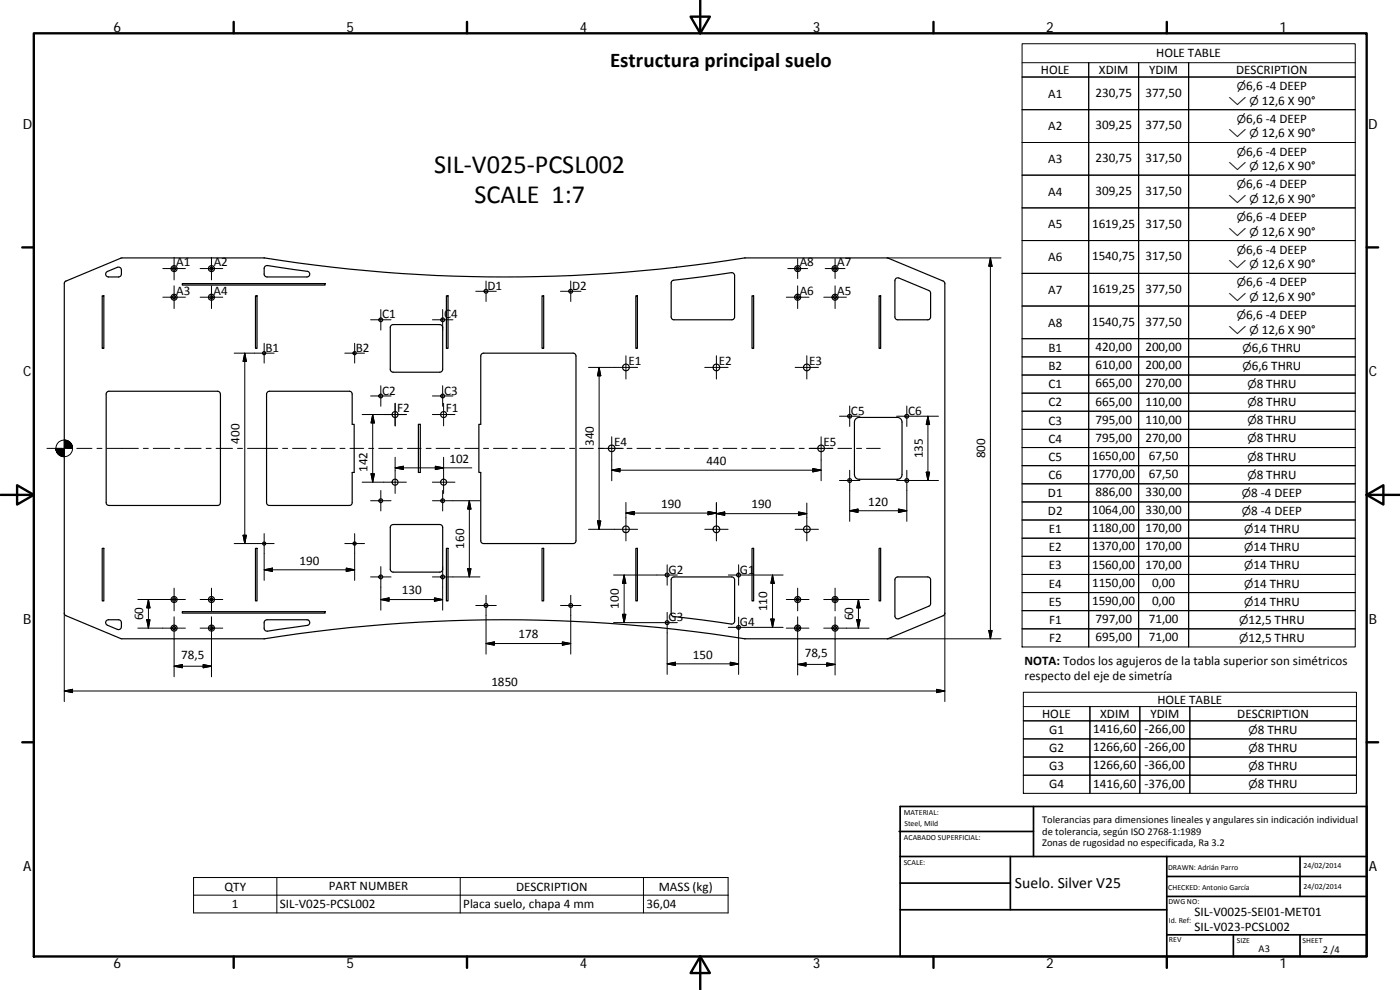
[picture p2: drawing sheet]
<svg xmlns="http://www.w3.org/2000/svg" width="420mm" height="297mm" viewBox="0 0 420 297" stroke-linecap="round" stroke-linejoin="round" font-family="sans-serif">
<g fill="none" stroke="#000" stroke-width=".36">
<path d="M79.5 79.9l.8-.2 11.9 1.7a.85 .85 0 0 1 .8 .9 .85 .85 0 0 1-.9 .8h-12.2l-.6-.6v-2zM19.6 84.4l17-7h42.8a457.3 457.3 0 0 0 144.1 0h42.8l16.9 7 .3 .3 .1 99.5-.5 .5-16.7 7h-42.9a457.3 457.3 0 0 0-144.1 0h-43l-16.6-7-.4-.4-.1-99.2zM30.7 88.8h.5v15.7h-.5zM32.1 81.6l3.1-1.4a.87 .87 0 0 1 1.2 .8v1.5l-.6 .6h-3.2a.86 .86 0 0 1-.8-.6 .86 .86 0 0 1 .3-.9zM54.7 85.1h42.9v.4h-42.9zM76.7 88.8h.4v15.7h-.4zM117.4 97.6l.6-.2h14l.6 .2 .3 .6v12.6l-.3 .6-.6 .3h-14l-.6-.3-.3-.6v-12.6zM134 88.8h.5v15.7h-.5zM162.7 88.8h.5v15.7h-.5zM190.8 88.8h.5v15.7h-.5zM201.6 84.3l.6-.2 17.3-2.3 .6 .2 .4 .7-.2 12.8-.7 .4h-17.8l-.4-.8v-10.2zM225.7 88.8h.5v15.7h-.5z"/>
<path d="M263.8 88.8h.5v15.7h-.5zM268.8 83.6l.5-.2h.5l9.3 4 .2 .5v7.2l-.4 .8h-9.5l-.7-.4-.1-11.3zM32.1 117.6l.6-.2h32.6l.6 .2 .3 .6v32.6l-.3 .6-.6 .3h-32.6l-.6-.3-.2-.6v-32.6zM80.3 117.6l.6-.2h24l.6 .2 .2 .6v9.1h.6v14.5h-.6v9l-.4 .8-24.4 .1-.8-.4-.1-33.1zM144.5 106.2l.6-.2h26.9l.4 .1 .4 .5 .1 55.6-.5 .8-27.3 .1-.7-.4-.1-20.9h-.6v-14.5h.6v-20.5zM125.6 127.3h.5v14.5h-.5zM256.8 125.7l1.1-.5h11.4a1.41 1.41 0 0 1 1.4 1.5v15.7a1.38 1.38 0 0 1-1.4 1.4h-11.4a1.41 1.41 0 0 1-1.5-1.4v-15.7zM117.4 157.6l.6-.2h14l.6 .2 .3 .6v12.6l-.3 .6-.6 .3h-14l-.6-.3-.3-.6v-12.6zM30.7 164.5h.5v15.8h-.5zM76.7 164.5h.4v15.8h-.4zM134 164.5h.5v15.8h-.5zM162.7 164.5h.5v15.8h-.5z"/>
<path d="M190.8 164.5h.5v15.8h-.5zM201.7 173.4l.6-.3 17.7 .1 .5 .7v12.5l-.3 .6-.7 .2-17.7-2.4-.4-.7v-10.2zM225.7 164.5h.5v15.8h-.5zM263.8 164.5h.5v15.8h-.5zM268.8 173.4l.6-.3h9l.6 .3 .3 .5v7.2l-.2 .6-9.3 3.9a.84 .84 0 0 1-1.2-.8v-10.9zM32 186.2l.6-.3 3.2 .1 .6 .6v1.4a.87 .87 0 0 1-1.2 .8l-3-1.2a.86 .86 0 0 1-.2-1.4zM54.7 183.5h42.9v.5h-42.9zM79.5 186.2l.6-.3h12a.85 .85 0 0 1 .9 .8 .85 .85 0 0 1-.8 .9l-12.1 1.8-.4-.1-.4-.6v-2.1z"/>
<circle cx="52.2" cy="80.6" r=".48"/>
<circle cx="52.2" cy="89.2" r=".9"/>
<circle cx="52.2" cy="89.2" r=".47"/>
<circle cx="52.2" cy="80.6" r=".91"/>
<circle cx="63.5" cy="80.6" r=".48"/>
<circle cx="63.5" cy="89.2" r=".89"/>
<circle cx="63.5" cy="89.2" r=".47"/>
<circle cx="63.5" cy="80.6" r=".9"/>
<circle cx="114.3" cy="96" r=".57"/>
<circle cx="132.9" cy="96" r=".57"/>
<circle cx="145.9" cy="87.4" r=".58"/>
<circle cx="171.3" cy="87.4" r=".58"/>
<circle cx="239.4" cy="80.6" r=".48"/>
<circle cx="239.4" cy="89.2" r=".89"/>
<circle cx="239.4" cy="89.2" r=".47"/>
<circle cx="239.4" cy="80.6" r=".9"/>
<circle cx="250.6" cy="89.2" r=".9"/>
<circle cx="250.6" cy="80.6" r=".48"/>
<circle cx="250.6" cy="80.6" r=".91"/>
<circle cx="250.6" cy="89.2" r=".47"/>
<circle cx="79.3" cy="106" r=".47"/>
<circle cx="106.4" cy="106" r=".47"/>
<circle cx="114.3" cy="118.8" r=".57"/>
<circle cx="132.9" cy="118.8" r=".57"/>
<circle cx="187.8" cy="110.3" r="1"/>
<circle cx="215" cy="110.3" r="1"/>
<circle cx="242.1" cy="110.3" r=".99"/>
<circle cx="118.6" cy="124.4" r=".9"/>
<circle cx="133.1" cy="124.4" r=".9"/>
<circle cx="183.6" cy="134.5" r="1"/>
<circle cx="246.4" cy="134.5" r="1"/>
<circle cx="255" cy="124.9" r=".57"/>
<circle cx="272.1" cy="124.9" r=".57"/>
<circle cx="114.3" cy="150.2" r=".56"/>
<circle cx="118.6" cy="144.7" r=".9"/>
<circle cx="132.8" cy="150.2" r=".56"/>
<circle cx="133.1" cy="144.7" r=".89"/>
<circle cx="187.9" cy="158.8" r="1"/>
<circle cx="215" cy="158.8" r="1.01"/>
<circle cx="242.1" cy="158.8" r="1"/>
<circle cx="255" cy="144.2" r=".57"/>
<circle cx="272.1" cy="144.2" r=".57"/>
<circle cx="52.2" cy="179.9" r=".47"/>
<circle cx="52.2" cy="179.9" r=".91"/>
<circle cx="63.5" cy="179.9" r=".47"/>
<circle cx="63.5" cy="179.9" r=".9"/>
<circle cx="79.3" cy="163.1" r=".47"/>
<circle cx="106.4" cy="163.1" r=".47"/>
<circle cx="114.3" cy="173.1" r=".57"/>
<circle cx="132.9" cy="173.1" r=".57"/>
<circle cx="200.2" cy="172.5" r=".57"/>
<circle cx="221.7" cy="172.5" r=".58"/>
<circle cx="239.4" cy="179.9" r=".47"/>
<circle cx="239.4" cy="179.9" r=".9"/>
<circle cx="250.6" cy="179.9" r=".91"/>
<circle cx="250.6" cy="179.9" r=".47"/>
<circle cx="52.2" cy="188.5" r=".48"/>
<circle cx="52.2" cy="188.5" r=".9"/>
<circle cx="63.5" cy="188.5" r=".47"/>
<circle cx="63.5" cy="188.5" r=".89"/>
<circle cx="145.9" cy="181.7" r=".58"/>
<circle cx="171.3" cy="181.7" r=".58"/>
<circle cx="200.2" cy="186.8" r=".57"/>
<circle cx="221.6" cy="188.2" r=".56"/>
<circle cx="239.4" cy="188.5" r=".48"/>
<circle cx="239.4" cy="188.5" r=".9"/>
<circle cx="250.6" cy="188.4" r=".9"/>
<circle cx="250.6" cy="188.5" r=".47"/>
</g>
<g fill="none" stroke="#000" stroke-width=".71">
<path d="M10.1 10h400.1v277h-400.1zM70.1 6.6v3.4M140.2 6.6v3.4M207.3 5h5.8l-2.9 5zM210.2 0v10M280.2 6.6v3.4M350.2 6.6v3.4M6.7 74.2h3.4M410.2 74.2h3.4M.2 148.5h9.9M5.1 145.6l5 2.9-5 2.9zM410.2 148.5l5-2.9v5.8z"/>
<path d="M410.2 148.5h9.9M6.7 222.7h3.4M410.2 222.7h3.4M70.1 287v3.4M140.2 287v3.4M210.2 287l2.9 5h-5.8zM210.2 287v10M280.2 287v3.4M350.2 287v3.4"/>
</g>
<g fill="none" stroke="#000" stroke-width=".51">
<path d="M269.8 249.5h40.4M270.1 257h140.1M270.1 242h140.1v45h-140.1zM303.2 257v16M310.2 242v15M350.2 257v30M390.2 257v12M270.1 273h80.1M270.1 265h33.1M350.2 269h60M350.2 263h60M350.2 280.5h60"/>
<path d="M370.2 280.5v6.5M390.2 280.5v6.5"/>
</g>
<g fill="none" stroke="#000" stroke-width=".3">
<path d="M306.7 18.8h20v4.3M306.7 13.1h100v181h-100zM341.7 18.8v175.3M406.7 18.8h-80v175.3v-5.4h-20h100h-50v-5.5M326.7 32.9v-9.8h-20h100h-50v-4.3v175.3M356.7 23.1v9.8h50h-100h20v9.9M356.7 32.9v9.9h50h-100h20v9.8M356.7 42.8v9.8h50h-100h20v9.8M356.7 52.6v9.8h50h-100h20v9.8M52.2 77.2v6.8M63.5 77.2v6.8M239.4 77.6v6"/>
<path d="M250.6 77.6v6M266.3 77.4h34.1M297.2 77.4v114.3M297.2 77.4l.5 2.5h-1zM356.7 62.4v9.8h50h-100h20v9.8M356.7 72.2v9.8h50h-100h20v9.8M48.9 80.6h6.7M48.9 89.2h6.7M52.2 85.8v6.8M60.1 80.6h6.8M60.1 89.2h6.8M63.5 85.8v6.8"/>
<path d="M111.2 95.9h6.2M114.3 92.9v6.1M129.8 95.9h6.1M132.9 92.9v6.1M142.8 87.4h6.1M145.9 84.3v6.2M168.2 87.4h6.2M171.3 84.3v6.2M236 89.2h6.8M236.4 80.6h6M239.4 85.8v6.8M247.2 89.2h6.8"/>
<path d="M247.6 80.6h6M250.6 85.8v6.8M356.7 82v9.8h50h-100h20v9.8M356.7 91.8v9.8h50h-100h20v5.5M70.3 106h12M73.5 106v57.1M73.5 106l.4 2.5h-.9zM79.3 103v5.9M103.5 106h5.9M106.4 103v5.9M111.2 118.8h6.2M114.3 115.7v6.2"/>
<path d="M129.8 118.8h6.1M132.9 115.7v6.2M176.6 110.2h14.8M179.8 110.2v48.6M179.8 110.2l.5 2.6h-1zM187.8 106.7v7M211.5 110.2h7M215 106.7v7M238.6 110.2h7M242.1 106.7v7M356.7 101.6v5.5h50h-100h20v5.4M356.7 107.1v5.4h50h-100h20v5.5"/>
<path d="M356.7 112.5v5.5h50h-100h20v5.4M356.7 118v5.4h50h-100h20v5.4M14.1 134.5h4.5M20.1 134.5h1.5M23.1 134.5h4.5M29.1 134.5h1.5M32.1 134.5h9.4M43 134.5h1.5M46 134.5h4.9M52.4 134.5h1.5M55.4 134.5h5M61.9 134.5h1.5"/>
<path d="M64.9 134.5h4.9M71.3 134.5h1.5M74.3 134.5h9M84.8 134.5h1.5M87.8 134.5h4.1M93.4 134.5h1.5M96.4 134.5h4.2M102 134.5h1.5M105 134.5h4.1M108.7 124.4h13.3M110.6 134.5h1.6M111.9 124.4v20.3"/>
<path d="M111.9 124.4l.5 2.5h-1.1zM113.7 134.5h4.1M118.6 137.2v10.9M118.6 121v6.8M119.3 134.5h1.5M122.3 134.5h4.1M127.9 134.5h1.5M129.8 124.4h6.7M130.7 139.9l2.4 .5-2.4 .5zM130.9 134.5h4.1M133.1 137.2v10.9M133.1 121v6.8"/>
<path d="M136.5 134.5h1.5M139.5 134.5h4.1M145.1 134.5h1.5M148.1 134.5h4.1M153.7 134.5h1.5M156.7 134.5h4.1M162.3 134.5h1.5M165.3 134.5h4.1M171 134.5h1.5M174 134.5h4.1M179.6 134.5h7.5M183.6 131v13.3"/>
<path d="M188.2 134.5h1.5M191.2 134.5h4.1M196.8 134.5h1.5M199.8 134.5h4.1M205.4 134.5h1.5M208.4 134.5h4.1M214 134.5h1.5M217 134.5h4.1M222.6 134.5h1.5M225.6 134.5h4.1M231.2 134.5h1.5M234.2 134.5h4.1"/>
<path d="M239.8 134.5h1.6M242.8 134.5h7.1M246.4 131v13.3M251.4 134.5h4.2M251.9 124.9h6.2M255 121.8v6.2M257.1 134.5h1.5M260.1 134.5h4.1M272.1 121.8v6.2M278.5 124.9v19.3M278.5 124.9l.5 2.5h-1zM281.7 124.9h-12.6"/>
<path d="M356.7 123.4v5.4h50h-100h20v5.5M356.7 128.8v5.5h50h-100h20v5.4M356.7 134.3v5.4h50h-100h20v5.5M356.7 139.7v5.5h50h-100h20v5.4M108.7 144.7h13.3M111.2 150.2h6.2M111.3 142.2h1.1l-.5 2.5zM114.3 147.2v6.1M118.6 140.4l2.5-.5v1zM129.8 144.7h6.7M129.8 150.2h14.2M132.9 147.2v6.1"/>
<path d="M140.9 150.2v22.9M140.9 150.2l.4 2.5h-1zM141.6 140.4h-23M176.6 158.8h14.8M179.3 156.3h1l-.5 2.5zM183.6 141.1l2.5-.5v1zM183.6 141.1h62.8M187.8 153.9l2.6-.4v1zM187.8 153.9h27.2M187.8 150.8v11.5M211.5 158.8h7M212.5 153.5l2.5 .4-2.5 .6z"/>
<path d="M215 150.8v11.5M215 154.1l2.5-.5v1zM215 154.1h27.1M238.6 158.8h7M239.6 153.6l2.5 .5-2.5 .5zM242.1 150.9v11.4M243.9 140.6l2.5 .5-2.5 .5zM251.9 144.2h6.2M255 153.2l2.5-.5v1.1zM255 153.2h17.1M255 141.1v15.3M269.6 152.7l2.5 .5-2.5 .6z"/>
<path d="M272.1 141.1v15.3M278 141.7h1l-.5 2.5zM281.7 144.2h-12.6M356.7 145.2v5.4h50h-100h20v5.4M356.7 150.6v5.4h50h-100h20v5.5M356.7 156v5.5h50h-100h20v5.4M41.4 179.9h14.2M44.5 179.9l.5 2.5h-1zM44.5 179.9v8.6M52.2 176.5v6.8M60.1 179.9h6.8M63.5 176.5v6.8"/>
<path d="M70.3 163.1h12M73 160.6h.9l-.4 2.5zM79.3 171l2.5-.5v1zM79.3 171h27.1M79.3 160.1v14M103.5 163.1h5.9M103.9 170.5l2.5 .5-2.5 .5zM106.4 160.1v14M111.2 173.1h6.2M114.3 179.9l2.5-.5v1zM114.3 179.9h18.6M114.3 170v13.1"/>
<path d="M129.8 173.1h14.2M130.4 179.4l2.5 .5-2.5 .5zM132.9 170v13.1M140.3 170.6h1l-.4 2.5zM145.9 178.6v17.7M171.3 178.6v17.7M184.1 172.5h19.2M187.3 172.5v14.3M187.3 172.5l.5 2.5h-1zM200.2 169.5v6.1M218.6 172.5h16.4M221.7 169.5v6.1"/>
<path d="M231.8 172.5v15.7M231.8 172.5l.6 2.5h-1.1zM236 179.9h6.8M239.4 176.5v6.8M250.6 176.5v6.8M257.6 179.9v8.6M257.6 179.9l.5 2.5h-1zM260.8 179.9h-13.6M356.7 161.5v5.4h50h-100h20v5.5M356.7 166.9v5.5h50h-100h20v5.4M356.7 172.4v5.4h50h-100h20v5.4M356.7 177.8v5.4h50h-100h20v5.5"/>
<path d="M19.3 184v26.5M41.4 188.5h14.2M44 185.9h1l-.5 2.6zM52.2 199.9l2.5-.5v1zM52.2 199.9h11.3M52.2 185.1v18M60.1 188.5h6.8M61 199.4l2.5 .5-2.5 .5zM63.5 185.1v18M142.8 181.7h6.1M145.9 193.1l2.4-.5v1zM145.9 193.1h25.4"/>
<path d="M168.2 181.7h6.2M168.8 192.6l2.5 .5-2.5 .5zM184.1 186.8h19.2M186.8 184.3h1l-.5 2.5zM200.2 183.7v18.7M200.2 199.2l2.5-.5v1zM200.2 199.2h21.5M218.6 188.2h16.4M219.2 198.7l2.5 .5-2.5 .5zM221.7 185.2v17.2M231.3 185.7h1.1l-.6 2.5zM236 188.5h6.8"/>
<path d="M239.4 199.3l2.5-.4v1zM239.4 199.3h11.2M239.4 185.1v17.4M248.1 198.9l2.5 .4-2.5 .6zM250.6 185.1v17.4M257.1 185.9h1l-.5 2.6zM260.8 188.5h-13.6M266.3 191.7h34.1M283.6 184v26.5M296.7 189.2h1l-.5 2.5zM19.3 207.3l2.5-.5v1zM19.3 207.3h264.3"/>
<path d="M281.1 206.8l2.5 .5-2.5 .5zM307.1 212h20v4.3M307.1 207.7h100v30.3h-100zM342.1 212v26M357.1 216.3v5.4h50h-100h20v5.4M407.1 212h-80v26v-5.4h-20h100h-50v-5.5M327.1 221.7v-5.4h-20h100h-50v-4.3v26M357.1 221.7v5.4h50h-100h20v5.5M58.1 263.3h160.4v10.6h-160.4zM58.1 268.6h160.4M83.1 263.3v10.6M138.1 263.3v10.6"/>
<path d="M193.1 263.3v10.6"/>
<circle cx="19.3" cy="134.5" r="2.5"/>
</g>
<g fill="#000" stroke="#000" stroke-width=".3">
<path d="M297.2 77.4l.5 2.5h-1zM73.5 106l.4 2.5h-.9zM179.8 110.2l.5 2.6h-1zM16.8 134.5l.1 .7zM16.8 134.5l.2 1.1zM16.8 134.5l.4 1.4zM16.8 134.5l.6 1.7zM16.8 134.5l.8 1.9zM16.8 134.5l1.1 2.1-.3-.2zM16.8 134.5l1.4 2.3-.3-.2zM16.8 134.5l1.8 2.4-.4-.1zM16.8 134.5l2.1 2.5-.3-.1z"/>
<path d="M16.8 134.5l2.5 2.5h-.4zM19.3 132l2.5 2.5h-2.5zM16.8 134.5h2.5v2.5zM21.7 133.8l.1 .7zM21.5 133.5l.3 1zM21.4 133.2l.4 1.3zM21.2 132.9l.6 1.6zM20.9 132.6l.9 1.9zM20.6 132.4l.3 .2 .9 1.9zM20.3 132.2l1.5 2.3zM20 132.1l.3 .1 1.5 2.3zM19.6 132.1h.4l1.8 2.4z"/>
<path d="M19.3 132l.3 .1 2.2 2.4zM111.9 124.4l.5 2.5h-1.1zM118.6 140.4l2.5-.5v1zM278.5 124.9l.5 2.5h-1zM111.3 142.2h1.1l-.5 2.5zM130.7 139.9l2.4 .5-2.4 .5zM140.9 150.2l.4 2.5h-1zM179.3 156.3h1l-.5 2.5zM183.6 141.1l2.5-.5v1zM187.8 153.9l2.6-.4v1zM212.5 153.5l2.5 .4-2.5 .6zM215 154.1l2.5-.5v1z"/>
<path d="M239.6 153.6l2.5 .5-2.5 .5zM243.9 140.6l2.5 .5-2.5 .5zM255 153.2l2.5-.5v1.1zM269.6 152.7l2.5 .5-2.5 .6zM278 141.7h1l-.5 2.5zM73 160.6h.9l-.4 2.5zM79.3 171l2.5-.5v1zM103.9 170.5l2.5 .5-2.5 .5zM114.3 179.9l2.5-.5v1zM140.3 170.6h1l-.4 2.5zM187.3 172.5l.5 2.5h-1zM231.8 172.5l.6 2.5h-1.1z"/>
<path d="M44 185.9h1l-.5 2.6zM44.5 179.9l.5 2.5h-1zM52.2 199.9l2.5-.5v1zM130.4 179.4l2.5 .5-2.5 .5zM145.9 193.1l2.4-.5v1zM168.8 192.6l2.5 .5-2.5 .5zM186.8 184.3h1l-.5 2.5zM200.2 199.2l2.5-.5v1zM219.2 198.7l2.5 .5-2.5 .5zM231.3 185.7h1.1l-.6 2.5zM239.4 199.3l2.5-.4v1zM248.1 198.9l2.5 .4-2.5 .6z"/>
<path d="M257.1 185.9h1l-.5 2.6zM257.6 179.9l.5 2.5h-1zM296.7 189.2h1l-.5 2.5zM19.3 207.3l2.5-.5v1zM61 199.4l2.5 .5-2.5 .5zM281.1 206.8l2.5 .5-2.5 .5z"/>
</g>
<g font-size="7.9">
<text x="130.3" y="51.8">SIL‐V025‐PCSL002</text>
<text x="142.4" y="60.8">SCALE 1:7</text>
</g>
<text font-size="6.3" x="183.1" y="20.2">Estructura principal suelo</text>
<text font-size="4.7" x="304.6" y="266.6">Suelo. Silver V25</text>
<g font-size="4.2">
<text x="34" y="9.6">6</text>
<text x="104" y="9.6">5</text>
<text x="174" y="9.6">4</text>
<text x="244" y="9.6">3</text>
<text x="314" y="9.6">2</text>
<text x="384" y="9.6">1</text>
<text x="6.8" y="38.7">D</text>
<text x="410.6" y="38.7">D</text>
<text x="7" y="112.9">C</text>
<text x="410.8" y="112.9">C</text>
<text x="7" y="187.1">B</text>
<text x="410.8" y="187.1">B</text>
<text x="7" y="261.3">A</text>
<text x="410.8" y="261.3">A</text>
<text x="34" y="290.4">6</text>
<text x="104" y="290.4">5</text>
<text x="174" y="290.4">4</text>
<text x="244" y="290.4">3</text>
<text x="314" y="290.4">2</text>
<text x="384" y="290.4">1</text>
</g>
<g font-size="3.9">
<text x="347" y="17.3">HOLE TABLE</text>
<text x="312.4" y="22.2">HOLE</text>
<text x="329.8" y="22.2">XDIM</text>
<text x="344.9" y="22.2">YDIM</text>
<text x="371" y="22.2">DESCRIPTION</text>
<text x="314.6" y="29.3">A1</text>
<text x="328.7" y="29">230,75</text>
<text x="343.7" y="29">377,50</text>
<text x="374" y="27.1">6,6 ‐4 DEEP</text>
<text x="378.7" y="31.4">12,6 X 90°</text>
<text x="314.6" y="39.1">A2</text>
<text x="328.7" y="38.8">309,25</text>
<text x="343.7" y="38.8">377,50</text>
<text x="374" y="36.9">6,6 ‐4 DEEP</text>
<text x="378.7" y="41.3">12,6 X 90°</text>
<text x="374" y="46.7">6,6 ‐4 DEEP</text>
<text x="314.6" y="48.9">A3</text>
<text x="328.7" y="48.6">230,75</text>
<text x="343.7" y="48.6">317,50</text>
<text x="378.7" y="51.1">12,6 X 90°</text>
<text x="314.6" y="58.7">A4</text>
<text x="328.7" y="58.5">309,25</text>
<text x="343.7" y="58.5">317,50</text>
<text x="374" y="56.5">6,6 ‐4 DEEP</text>
<text x="378.7" y="60.9">12,6 X 90°</text>
<text x="314.6" y="68.5">A5</text>
<text x="327.7" y="68.3">1619,25</text>
<text x="343.7" y="68.3">317,50</text>
<text x="374" y="66.3">6,6 ‐4 DEEP</text>
<text x="378.7" y="70.7">12,6 X 90°</text>
<text x="374" y="76.1">6,6 ‐4 DEEP</text>
<text x="52.9" y="79.9">A1</text>
<text x="64.1" y="79.9">A2</text>
<text x="240" y="79.9">A8</text>
<text x="251.2" y="79.9">A7</text>
<text x="314.6" y="78.4">A6</text>
<text x="327.7" y="78.1">1540,75</text>
<text x="343.7" y="78.1">317,50</text>
<text x="378.7" y="80.5">12,6 X 90°</text>
<text x="52.9" y="88.5">A3</text>
<text x="64.1" y="88.5">A4</text>
<text x="146.3" y="87">D1</text>
<text x="171.7" y="87">D2</text>
<text x="240" y="88.5">A6</text>
<text x="251.2" y="88.5">A5</text>
<text x="314.6" y="88.2">A7</text>
<text x="327.7" y="87.9">1619,25</text>
<text x="343.7" y="87.9">377,50</text>
<text x="374" y="85.9">6,6 ‐4 DEEP</text>
<text x="114.7" y="95.5">C1</text>
<text x="133.3" y="95.5">C4</text>
<text x="374" y="95.8">6,6 ‐4 DEEP</text>
<text x="378.7" y="90.3">12,6 X 90°</text>
<text x="314.6" y="98">A8</text>
<text x="327.7" y="97.7">1540,75</text>
<text x="343.7" y="97.7">377,50</text>
<text x="378.7" y="100.1">12,6 X 90°</text>
<text x="79.6" y="105.6">B1</text>
<text x="106.8" y="105.6">B2</text>
<text x="314.7" y="105.6">B1</text>
<text x="328.7" y="105.3">420,00</text>
<text x="343.7" y="105.3">200,00</text>
<text x="375.7" y="105.6">6,6 THRU</text>
<text x="188.6" y="109.5">E1</text>
<text x="215.7" y="109.5">E2</text>
<text x="242.8" y="109.5">E3</text>
<text x="314.7" y="111.1">B2</text>
<text x="328.7" y="110.8">610,00</text>
<text x="343.7" y="110.8">200,00</text>
<text x="375.7" y="111">6,6 THRU</text>
<text x="114.7" y="118.4">C2</text>
<text x="133.3" y="118.4">C3</text>
<text x="314.7" y="116.5">C1</text>
<text x="328.7" y="116.2">665,00</text>
<text x="343.7" y="116.2">270,00</text>
<text x="377.2" y="116.5">8 THRU</text>
<text x="119.2" y="123.7">F2</text>
<text x="133.8" y="123.7">F1</text>
<text x="255.4" y="124.5">C5</text>
<text x="272.5" y="124.5">C6</text>
<text x="314.7" y="121.9">C2</text>
<text x="328.7" y="121.7">665,00</text>
<text x="343.7" y="121.7">110,00</text>
<text x="377.2" y="121.9">8 THRU</text>
<text x="314.7" y="127.4">C3</text>
<text x="328.7" y="127.1">795,00</text>
<text x="343.7" y="127.1">110,00</text>
<text x="377.2" y="127.3">8 THRU</text>
<text x="71.9" y="133.1" transform="rotate(-90 71.9 133.1)">400</text>
<text x="178.3" y="133.8" transform="rotate(-90 178.3 133.8)">340</text>
<text x="184.3" y="133.8">E4</text>
<text x="247.1" y="133.8">E5</text>
<text x="276.9" y="137.5" transform="rotate(-90 276.9 137.5)">135</text>
<text x="295.6" y="137.5" transform="rotate(-90 295.6 137.5)">800</text>
<text x="314.7" y="132.8">C4</text>
<text x="327.7" y="138">1650,00</text>
<text x="328.7" y="132.6">795,00</text>
<text x="343.7" y="132.6">270,00</text>
<text x="344.7" y="138">67,50</text>
<text x="377.2" y="132.8">8 THRU</text>
<text x="110.3" y="141.6" transform="rotate(-90 110.3 141.6)">142</text>
<text x="134.9" y="138.8">102</text>
<text x="212" y="139.5">440</text>
<text x="314.7" y="138.2">C5</text>
<text x="314.7" y="143.7">C6</text>
<text x="327.7" y="143.4">1770,00</text>
<text x="344.7" y="143.4">67,50</text>
<text x="377.2" y="138.2">8 THRU</text>
<text x="377.2" y="143.7">8 THRU</text>
<text x="314.5" y="149.1">D1</text>
<text x="328.7" y="148.8">886,00</text>
<text x="343.7" y="148.8">330,00</text>
<text x="375.5" y="149.1">8 ‐4 DEEP</text>
<text x="198.4" y="152.4">190</text>
<text x="225.6" y="152.5">190</text>
<text x="260.6" y="151.7">120</text>
<text x="314.5" y="154.6">D2</text>
<text x="327.7" y="154.3">1064,00</text>
<text x="343.7" y="154.3">330,00</text>
<text x="375.5" y="154.5">8 ‐4 DEEP</text>
<text x="314.8" y="160">E1</text>
<text x="327.7" y="159.7">1180,00</text>
<text x="343.7" y="159.7">170,00</text>
<text x="376.2" y="159.9">14 THRU</text>
<text x="139.3" y="164.7" transform="rotate(-90 139.3 164.7)">160</text>
<text x="314.8" y="165.4">E2</text>
<text x="327.7" y="165.2">1370,00</text>
<text x="343.7" y="165.2">170,00</text>
<text x="376.2" y="165.4">14 THRU</text>
<text x="89.9" y="169.4">190</text>
<text x="200.6" y="172.1">G2</text>
<text x="222" y="172.1">G1</text>
<text x="314.8" y="170.9">E3</text>
<text x="327.7" y="170.6">1560,00</text>
<text x="343.7" y="170.6">170,00</text>
<text x="376.2" y="170.8">14 THRU</text>
<text x="120.6" y="178.3">130</text>
<text x="314.8" y="176.3">E4</text>
<text x="327.7" y="176">1150,00</text>
<text x="345.7" y="176">0,00</text>
<text x="376.2" y="176.3">14 THRU</text>
<text x="185.8" y="182.6" transform="rotate(-90 185.8 182.6)">100</text>
<text x="230.3" y="183.3" transform="rotate(-90 230.3 183.3)">110</text>
<text x="314.8" y="181.7">E5</text>
<text x="327.7" y="181.5">1590,00</text>
<text x="345.7" y="181.5">0,00</text>
<text x="376.2" y="181.7">14 THRU</text>
<text x="43" y="186.1" transform="rotate(-90 43 186.1)">60</text>
<text x="155.6" y="191.5">178</text>
<text x="200.6" y="186.4">G3</text>
<text x="222" y="187.8">G4</text>
<text x="256" y="186.1" transform="rotate(-90 256 186.1)">60</text>
<text x="314.8" y="187.2">F1</text>
<text x="328.7" y="186.9">797,00</text>
<text x="344.7" y="186.9">71,00</text>
<text x="374.7" y="187.1">12,5 THRU</text>
<text x="54.4" y="197.8">78,5</text>
<text x="208" y="197.6">150</text>
<text x="241.5" y="197.3">78,5</text>
<text x="314.8" y="192.7">F2</text>
<text x="328.7" y="192.4">695,00</text>
<text x="344.7" y="192.4">71,00</text>
<text x="374.7" y="192.6">12,5 THRU</text>
<text x="307.5" y="199.6">NOTA: Todos los agujeros de la tabla superior son simétricos</text>
<text x="147.5" y="205.8">1850</text>
<text x="307.5" y="204">respecto del eje de simetría</text>
<text x="312.8" y="215.3">HOLE</text>
<text x="330.2" y="215.3">XDIM</text>
<text x="345.2" y="215.3">YDIM</text>
<text x="347.4" y="211.1">HOLE TABLE</text>
<text x="371.3" y="215.3">DESCRIPTION</text>
<text x="314.9" y="220.2">G1</text>
<text x="328.1" y="220">1416,60</text>
<text x="343.5" y="220">‐266,00</text>
<text x="377.5" y="220.2">8 THRU</text>
<text x="314.9" y="225.7">G2</text>
<text x="328.1" y="225.4">1266,60</text>
<text x="343.5" y="225.4">‐266,00</text>
<text x="377.5" y="225.6">8 THRU</text>
<text x="314.9" y="231.1">G3</text>
<text x="328.1" y="230.8">1266,60</text>
<text x="343.5" y="230.8">‐366,00</text>
<text x="377.5" y="231.1">8 THRU</text>
<text x="314.9" y="236.5">G4</text>
<text x="328.1" y="236.3">1416,60</text>
<text x="343.5" y="236.3">‐376,00</text>
<text x="377.5" y="236.5">8 THRU</text>
<text x="67.4" y="267.2">QTY</text>
<text x="98.7" y="267.2">PART NUMBER</text>
<text x="154.9" y="267.2">DESCRIPTION</text>
<text x="197.7" y="267.3">MASS (kg)</text>
<text x="69.6" y="272.5">1</text>
<text x="84" y="272.5">SIL‐V025‐PCSL002</text>
<text x="139" y="272.6">Placa suelo, chapa 4 mm</text>
<text x="194" y="272.5">36,04</text>
<text x="358.5" y="274.9">SIL‐V0025‐SEI01‐MET01</text>
<text x="358.5" y="279.4">SIL‐V023‐PCSL002</text>
</g>
<g font-size="3.3">
<text x="371.2" y="27.1">⌀</text>
<text x="368.6" y="31.4">⌵ ⌀</text>
<text x="368.6" y="41.3">⌵ ⌀</text>
<text x="371.2" y="36.9">⌀</text>
<text x="371.2" y="46.7">⌀</text>
<text x="368.6" y="51.1">⌵ ⌀</text>
<text x="371.2" y="56.5">⌀</text>
<text x="368.6" y="60.9">⌵ ⌀</text>
<text x="368.6" y="70.7">⌵ ⌀</text>
<text x="371.2" y="66.3">⌀</text>
<text x="371.2" y="76.1">⌀</text>
<text x="368.6" y="80.5">⌵ ⌀</text>
<text x="371.2" y="85.9">⌀</text>
<text x="368.6" y="90.3">⌵ ⌀</text>
<text x="371.2" y="95.8">⌀</text>
<text x="368.6" y="100.1">⌵ ⌀</text>
<text x="372.9" y="105.6">⌀</text>
<text x="372.9" y="111">⌀</text>
<text x="374.4" y="116.5">⌀</text>
<text x="374.4" y="121.9">⌀</text>
<text x="374.4" y="127.3">⌀</text>
<text x="374.4" y="132.8">⌀</text>
<text x="374.4" y="138.2">⌀</text>
<text x="374.4" y="143.7">⌀</text>
<text x="372.7" y="149.1">⌀</text>
<text x="372.7" y="154.5">⌀</text>
<text x="373.3" y="159.9">⌀</text>
<text x="373.3" y="165.4">⌀</text>
<text x="373.3" y="170.8">⌀</text>
<text x="373.3" y="176.3">⌀</text>
<text x="373.3" y="181.7">⌀</text>
<text x="371.9" y="187.1">⌀</text>
<text x="371.9" y="192.6">⌀</text>
<text x="374.7" y="220.2">⌀</text>
<text x="374.7" y="225.6">⌀</text>
<text x="374.7" y="231.1">⌀</text>
<text x="374.7" y="236.5">⌀</text>
</g>
<g font-size="3.1">
<text x="312.8" y="246.8">Tolerancias para dimensiones lineales y angulares sin indicación individual</text>
<text x="312.8" y="250.4">de tolerancia, según ISO 2768‐1:1989</text>
<text x="312.8" y="254">Zonas de rugosidad no especificada, Ra 3.2</text>
<text x="377.7" y="285.6">A3</text>
<text x="397" y="285.9">2 /4</text>
</g>
<g font-size="2.4">
<text x="271.2" y="244.4">MATERIAL:</text>
<text x="271.3" y="251.9">ACABADO SUPERFICIAL:</text>
<text x="271.4" y="247.9">Steel, Mild</text>
<text x="271.2" y="259.7">SCALE:</text>
<text x="350.6" y="260.9">DRAWN: Adrián Parro</text>
<text x="391.2" y="260.6">24/02/2014</text>
<text x="350.6" y="267">CHECKED: Antonio García</text>
<text x="391.2" y="266.6">24/02/2014</text>
<text x="350.7" y="271.4">DWG NO:</text>
<text x="350.8" y="276.8">Id. Ref:</text>
<text x="350.8" y="282.8">REV</text>
<text x="371.2" y="282.9">SIZE</text>
<text x="390.9" y="282.9">SHEET</text>
</g>
</svg>
